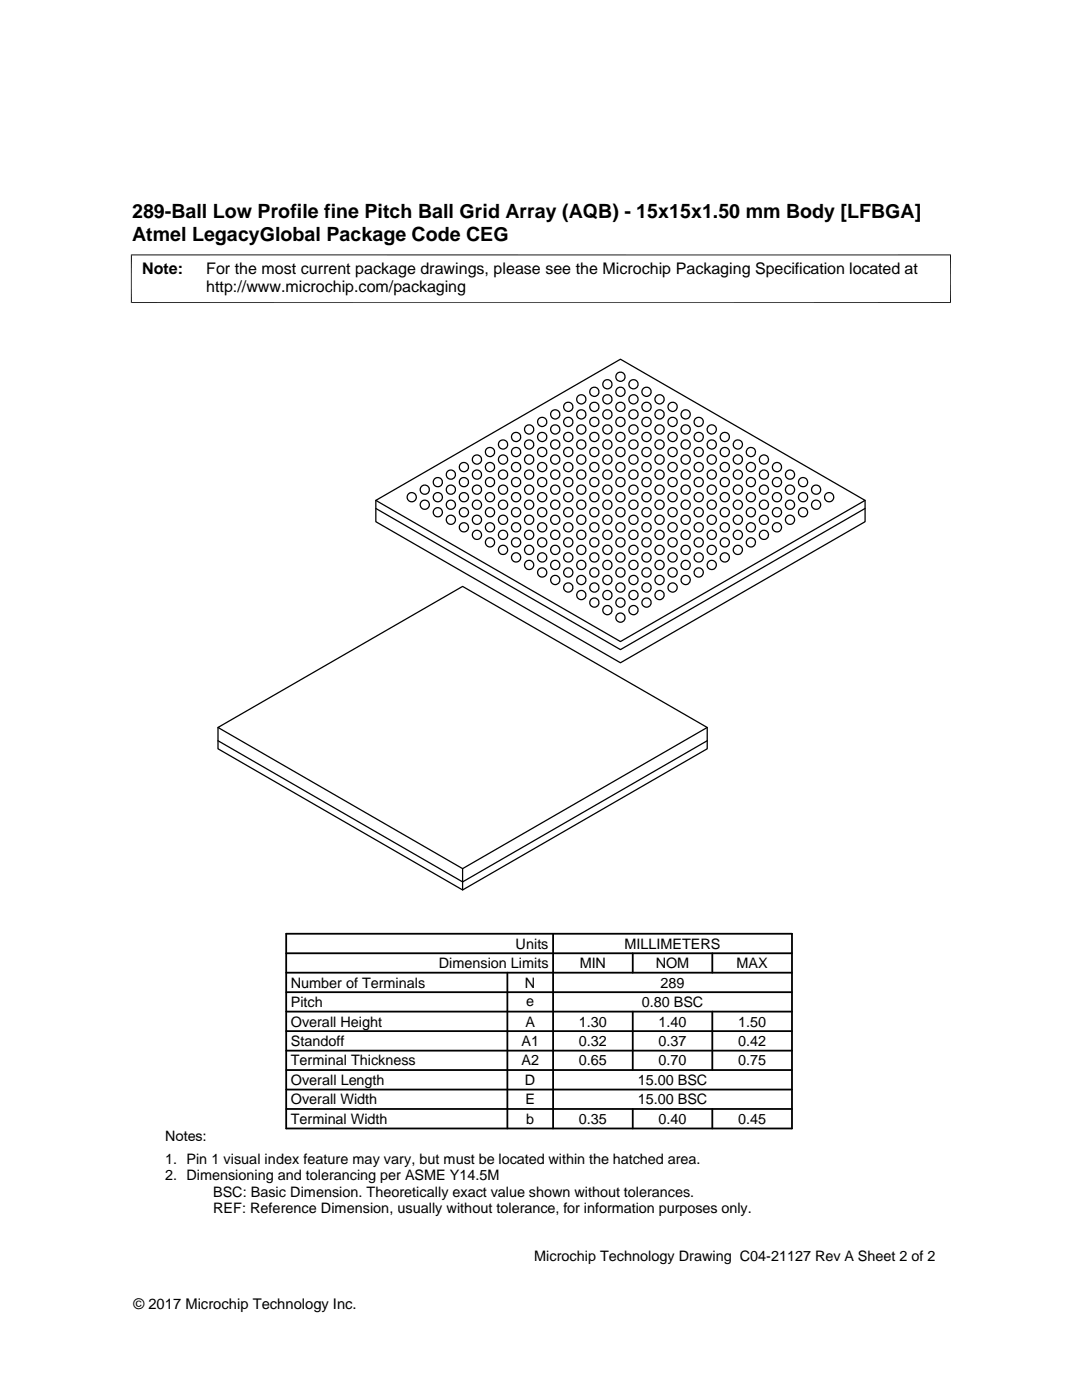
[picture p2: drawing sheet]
<svg xmlns="http://www.w3.org/2000/svg" width="216mm" height="279mm" viewBox="0 0 216 279" stroke-linecap="round" stroke-linejoin="round" font-family="sans-serif">
<g fill="none" stroke="#000" stroke-width=".25">
<path d="M75 99.9v4.2l48.8 28.2 48.8-28.2v-4.2M75 99.9l48.8-28.2 48.8 28.2-48.8 28.1zM75 101.5l48.8 28.1 48.8-28.1M43.5 145.2l48.8-28.2 48.8 28.2-48.8 28.2zM43.5 145.2v4.2l48.8 28.2 48.8-28.2v-4.2M43.5 147.8l48.8 28.2 48.8-28.2M92.3 173.4v4.2"/>
<circle cx="116" cy="79.7" r=".92"/>
<circle cx="118.6" cy="78.2" r=".92"/>
<circle cx="121.2" cy="79.7" r=".92"/>
<circle cx="121.2" cy="76.7" r=".92"/>
<circle cx="123.8" cy="78.2" r=".92"/>
<circle cx="123.8" cy="75.2" r=".92"/>
<circle cx="126.4" cy="79.7" r=".92"/>
<circle cx="126.4" cy="76.7" r=".92"/>
<circle cx="129" cy="78.2" r=".92"/>
<circle cx="131.6" cy="79.7" r=".92"/>
<circle cx="82.2" cy="99.2" r=".92"/>
<circle cx="84.8" cy="97.7" r=".92"/>
<circle cx="87.4" cy="99.2" r=".92"/>
<circle cx="87.4" cy="96.2" r=".92"/>
<circle cx="90" cy="97.7" r=".92"/>
<circle cx="90" cy="94.7" r=".92"/>
<circle cx="92.6" cy="99.2" r=".92"/>
<circle cx="92.6" cy="96.2" r=".92"/>
<circle cx="92.6" cy="93.2" r=".92"/>
<circle cx="95.2" cy="97.7" r=".92"/>
<circle cx="95.2" cy="94.7" r=".92"/>
<circle cx="95.2" cy="91.7" r=".93"/>
<circle cx="97.8" cy="96.2" r=".92"/>
<circle cx="97.8" cy="99.2" r=".92"/>
<circle cx="97.8" cy="93.2" r=".93"/>
<circle cx="97.8" cy="90.2" r=".92"/>
<circle cx="100.4" cy="97.7" r=".92"/>
<circle cx="100.4" cy="94.7" r=".92"/>
<circle cx="100.4" cy="91.7" r=".93"/>
<circle cx="100.4" cy="88.7" r=".92"/>
<circle cx="103" cy="96.2" r=".92"/>
<circle cx="103" cy="99.2" r=".92"/>
<circle cx="103" cy="93.2" r=".93"/>
<circle cx="103" cy="90.2" r=".92"/>
<circle cx="103" cy="87.2" r=".92"/>
<circle cx="105.6" cy="97.7" r=".92"/>
<circle cx="105.6" cy="94.7" r=".92"/>
<circle cx="105.6" cy="91.7" r=".93"/>
<circle cx="105.6" cy="88.7" r=".92"/>
<circle cx="105.6" cy="85.7" r=".92"/>
<circle cx="108.2" cy="96.2" r=".92"/>
<circle cx="108.2" cy="99.2" r=".92"/>
<circle cx="108.2" cy="93.2" r=".93"/>
<circle cx="108.2" cy="90.2" r=".92"/>
<circle cx="108.2" cy="87.2" r=".92"/>
<circle cx="108.2" cy="84.2" r=".92"/>
<circle cx="110.8" cy="97.7" r=".92"/>
<circle cx="110.8" cy="94.7" r=".92"/>
<circle cx="110.8" cy="91.7" r=".93"/>
<circle cx="110.8" cy="88.7" r=".92"/>
<circle cx="110.8" cy="82.7" r=".92"/>
<circle cx="110.8" cy="85.7" r=".92"/>
<circle cx="113.4" cy="99.2" r=".92"/>
<circle cx="113.4" cy="96.2" r=".92"/>
<circle cx="113.4" cy="93.2" r=".92"/>
<circle cx="113.4" cy="81.2" r=".92"/>
<circle cx="113.4" cy="90.2" r=".92"/>
<circle cx="113.4" cy="87.2" r=".92"/>
<circle cx="113.4" cy="84.2" r=".92"/>
<circle cx="116" cy="97.7" r=".92"/>
<circle cx="116" cy="94.7" r=".92"/>
<circle cx="116" cy="91.7" r=".92"/>
<circle cx="116" cy="82.7" r=".92"/>
<circle cx="116" cy="88.7" r=".92"/>
<circle cx="116" cy="85.7" r=".92"/>
<circle cx="118.6" cy="99.2" r=".92"/>
<circle cx="118.6" cy="96.2" r=".92"/>
<circle cx="118.6" cy="93.2" r=".92"/>
<circle cx="118.6" cy="81.2" r=".92"/>
<circle cx="118.6" cy="84.2" r=".92"/>
<circle cx="118.6" cy="90.2" r=".92"/>
<circle cx="118.6" cy="87.2" r=".92"/>
<circle cx="121.2" cy="94.7" r=".92"/>
<circle cx="121.2" cy="97.7" r=".92"/>
<circle cx="121.2" cy="91.7" r=".92"/>
<circle cx="121.2" cy="85.7" r=".92"/>
<circle cx="121.2" cy="82.7" r=".92"/>
<circle cx="121.2" cy="88.7" r=".92"/>
<circle cx="123.8" cy="99.2" r=".92"/>
<circle cx="123.8" cy="96.2" r=".92"/>
<circle cx="123.8" cy="93.2" r=".92"/>
<circle cx="123.8" cy="87.2" r=".92"/>
<circle cx="123.8" cy="81.2" r=".92"/>
<circle cx="123.8" cy="84.2" r=".92"/>
<circle cx="123.8" cy="90.2" r=".92"/>
<circle cx="126.4" cy="97.7" r=".92"/>
<circle cx="126.4" cy="94.7" r=".92"/>
<circle cx="126.4" cy="91.7" r=".92"/>
<circle cx="126.4" cy="88.7" r=".92"/>
<circle cx="126.4" cy="82.7" r=".92"/>
<circle cx="126.4" cy="85.7" r=".92"/>
<circle cx="129" cy="99.2" r=".92"/>
<circle cx="129" cy="96.2" r=".92"/>
<circle cx="129" cy="93.2" r=".92"/>
<circle cx="129" cy="87.2" r=".92"/>
<circle cx="129" cy="84.2" r=".92"/>
<circle cx="129" cy="90.2" r=".92"/>
<circle cx="129" cy="81.2" r=".92"/>
<circle cx="131.6" cy="94.7" r=".92"/>
<circle cx="131.6" cy="97.7" r=".92"/>
<circle cx="131.6" cy="91.7" r=".92"/>
<circle cx="131.6" cy="88.7" r=".92"/>
<circle cx="131.6" cy="85.7" r=".92"/>
<circle cx="131.6" cy="82.7" r=".92"/>
<circle cx="134.2" cy="99.2" r=".92"/>
<circle cx="134.2" cy="96.2" r=".92"/>
<circle cx="134.2" cy="93.2" r=".92"/>
<circle cx="134.2" cy="90.2" r=".92"/>
<circle cx="134.2" cy="87.2" r=".92"/>
<circle cx="134.2" cy="84.2" r=".92"/>
<circle cx="134.2" cy="81.2" r=".92"/>
<circle cx="136.8" cy="88.7" r=".92"/>
<circle cx="136.8" cy="91.7" r=".92"/>
<circle cx="136.8" cy="97.7" r=".92"/>
<circle cx="136.8" cy="94.7" r=".92"/>
<circle cx="136.8" cy="85.7" r=".91"/>
<circle cx="136.8" cy="82.7" r=".91"/>
<circle cx="139.4" cy="90.2" r=".92"/>
<circle cx="139.4" cy="87.2" r=".92"/>
<circle cx="139.4" cy="99.2" r=".92"/>
<circle cx="139.4" cy="93.2" r=".92"/>
<circle cx="139.4" cy="96.2" r=".92"/>
<circle cx="139.4" cy="84.2" r=".91"/>
<circle cx="142" cy="88.7" r=".92"/>
<circle cx="142" cy="91.7" r=".92"/>
<circle cx="142" cy="97.7" r=".92"/>
<circle cx="142" cy="94.7" r=".92"/>
<circle cx="142" cy="85.7" r=".91"/>
<circle cx="144.6" cy="90.2" r=".92"/>
<circle cx="144.6" cy="87.2" r=".92"/>
<circle cx="144.6" cy="99.2" r=".92"/>
<circle cx="144.6" cy="93.2" r=".92"/>
<circle cx="144.6" cy="96.2" r=".92"/>
<circle cx="147.2" cy="88.7" r=".92"/>
<circle cx="147.2" cy="91.7" r=".92"/>
<circle cx="147.2" cy="97.7" r=".92"/>
<circle cx="147.2" cy="94.7" r=".92"/>
<circle cx="149.8" cy="99.2" r=".91"/>
<circle cx="149.8" cy="90.2" r=".91"/>
<circle cx="149.8" cy="93.2" r=".91"/>
<circle cx="149.8" cy="96.2" r=".92"/>
<circle cx="152.4" cy="97.7" r=".92"/>
<circle cx="152.4" cy="94.7" r=".92"/>
<circle cx="152.4" cy="91.7" r=".92"/>
<circle cx="155" cy="93.2" r=".92"/>
<circle cx="155" cy="99.2" r=".92"/>
<circle cx="155" cy="96.2" r=".92"/>
<circle cx="157.6" cy="97.7" r=".92"/>
<circle cx="157.6" cy="94.7" r=".92"/>
<circle cx="160.2" cy="99.2" r=".92"/>
<circle cx="160.2" cy="96.2" r=".92"/>
<circle cx="162.8" cy="97.7" r=".92"/>
<circle cx="165.4" cy="99.2" r=".92"/>
<circle cx="84.8" cy="100.7" r=".92"/>
<circle cx="87.4" cy="102.2" r=".92"/>
<circle cx="90" cy="103.7" r=".92"/>
<circle cx="90" cy="100.7" r=".92"/>
<circle cx="92.6" cy="105.2" r=".92"/>
<circle cx="92.6" cy="102.2" r=".92"/>
<circle cx="95.2" cy="106.7" r=".92"/>
<circle cx="95.2" cy="103.7" r=".92"/>
<circle cx="95.2" cy="100.7" r=".92"/>
<circle cx="97.8" cy="108.2" r=".92"/>
<circle cx="97.8" cy="105.2" r=".92"/>
<circle cx="97.8" cy="102.2" r=".92"/>
<circle cx="100.4" cy="109.7" r=".92"/>
<circle cx="100.4" cy="106.7" r=".92"/>
<circle cx="100.4" cy="103.7" r=".92"/>
<circle cx="100.4" cy="100.7" r=".92"/>
<circle cx="103" cy="111.2" r=".92"/>
<circle cx="103" cy="108.2" r=".92"/>
<circle cx="103" cy="105.2" r=".92"/>
<circle cx="103" cy="102.2" r=".92"/>
<circle cx="105.6" cy="112.7" r=".92"/>
<circle cx="105.6" cy="109.7" r=".92"/>
<circle cx="105.6" cy="106.7" r=".92"/>
<circle cx="105.6" cy="103.7" r=".92"/>
<circle cx="105.6" cy="100.7" r=".92"/>
<circle cx="108.2" cy="114.2" r=".92"/>
<circle cx="108.2" cy="111.2" r=".92"/>
<circle cx="108.2" cy="108.2" r=".92"/>
<circle cx="108.2" cy="105.2" r=".92"/>
<circle cx="108.2" cy="102.2" r=".92"/>
<circle cx="110.8" cy="112.7" r=".92"/>
<circle cx="110.8" cy="109.7" r=".92"/>
<circle cx="110.8" cy="115.8" r=".92"/>
<circle cx="110.8" cy="106.7" r=".92"/>
<circle cx="110.8" cy="103.7" r=".92"/>
<circle cx="110.8" cy="100.7" r=".92"/>
<circle cx="113.4" cy="114.2" r=".93"/>
<circle cx="113.4" cy="111.2" r=".93"/>
<circle cx="113.4" cy="117.3" r=".92"/>
<circle cx="113.4" cy="108.2" r=".92"/>
<circle cx="113.4" cy="105.2" r=".92"/>
<circle cx="113.4" cy="102.2" r=".92"/>
<circle cx="116" cy="112.7" r=".92"/>
<circle cx="116" cy="109.7" r=".92"/>
<circle cx="116" cy="115.8" r=".92"/>
<circle cx="116" cy="118.8" r=".92"/>
<circle cx="116" cy="106.7" r=".92"/>
<circle cx="116" cy="103.7" r=".92"/>
<circle cx="116" cy="100.7" r=".92"/>
<circle cx="118.6" cy="111.2" r=".92"/>
<circle cx="118.6" cy="114.2" r=".92"/>
<circle cx="118.6" cy="117.3" r=".92"/>
<circle cx="118.6" cy="108.2" r=".92"/>
<circle cx="118.6" cy="105.2" r=".92"/>
<circle cx="118.6" cy="102.2" r=".92"/>
<circle cx="121.2" cy="112.7" r=".92"/>
<circle cx="121.2" cy="109.7" r=".92"/>
<circle cx="121.2" cy="115.8" r=".92"/>
<circle cx="121.2" cy="118.8" r=".92"/>
<circle cx="121.2" cy="106.7" r=".92"/>
<circle cx="121.2" cy="103.7" r=".92"/>
<circle cx="121.2" cy="100.7" r=".92"/>
<circle cx="123.8" cy="114.2" r=".92"/>
<circle cx="123.8" cy="111.2" r=".92"/>
<circle cx="123.8" cy="117.3" r=".92"/>
<circle cx="123.8" cy="108.2" r=".92"/>
<circle cx="123.8" cy="105.2" r=".92"/>
<circle cx="123.8" cy="102.2" r=".92"/>
<circle cx="126.4" cy="112.7" r=".92"/>
<circle cx="126.4" cy="109.7" r=".92"/>
<circle cx="126.4" cy="118.8" r=".92"/>
<circle cx="126.4" cy="115.8" r=".92"/>
<circle cx="126.4" cy="106.7" r=".92"/>
<circle cx="126.4" cy="103.7" r=".92"/>
<circle cx="126.4" cy="100.7" r=".92"/>
<circle cx="129" cy="114.3" r=".92"/>
<circle cx="129" cy="111.2" r=".92"/>
<circle cx="129" cy="117.3" r=".92"/>
<circle cx="129" cy="108.2" r=".92"/>
<circle cx="129" cy="105.2" r=".92"/>
<circle cx="129" cy="102.2" r=".92"/>
<circle cx="131.6" cy="115.7" r=".92"/>
<circle cx="131.6" cy="112.7" r=".92"/>
<circle cx="131.6" cy="109.7" r=".92"/>
<circle cx="131.6" cy="106.7" r=".92"/>
<circle cx="131.6" cy="103.7" r=".92"/>
<circle cx="131.6" cy="100.7" r=".92"/>
<circle cx="131.6" cy="118.8" r=".92"/>
<circle cx="134.2" cy="117.3" r=".92"/>
<circle cx="134.2" cy="114.2" r=".92"/>
<circle cx="134.2" cy="111.2" r=".92"/>
<circle cx="134.2" cy="108.2" r=".92"/>
<circle cx="134.2" cy="105.2" r=".92"/>
<circle cx="134.2" cy="102.2" r=".92"/>
<circle cx="136.8" cy="112.7" r=".92"/>
<circle cx="136.8" cy="109.7" r=".92"/>
<circle cx="136.8" cy="115.8" r=".92"/>
<circle cx="136.8" cy="106.7" r=".92"/>
<circle cx="136.8" cy="103.7" r=".92"/>
<circle cx="136.8" cy="100.7" r=".92"/>
<circle cx="139.4" cy="114.2" r=".92"/>
<circle cx="139.4" cy="111.2" r=".92"/>
<circle cx="139.4" cy="108.2" r=".92"/>
<circle cx="139.4" cy="105.2" r=".92"/>
<circle cx="139.4" cy="102.2" r=".92"/>
<circle cx="142" cy="112.7" r=".92"/>
<circle cx="142" cy="109.7" r=".92"/>
<circle cx="142" cy="100.7" r=".92"/>
<circle cx="142" cy="106.7" r=".92"/>
<circle cx="142" cy="103.7" r=".92"/>
<circle cx="144.6" cy="111.2" r=".92"/>
<circle cx="144.6" cy="102.2" r=".92"/>
<circle cx="144.6" cy="108.2" r=".92"/>
<circle cx="144.6" cy="105.2" r=".92"/>
<circle cx="147.2" cy="109.7" r=".92"/>
<circle cx="147.2" cy="103.7" r=".92"/>
<circle cx="147.2" cy="100.7" r=".92"/>
<circle cx="147.2" cy="106.7" r=".92"/>
<circle cx="149.8" cy="105.2" r=".91"/>
<circle cx="149.8" cy="102.2" r=".91"/>
<circle cx="149.8" cy="108.2" r=".91"/>
<circle cx="152.4" cy="106.7" r=".92"/>
<circle cx="152.4" cy="103.7" r=".92"/>
<circle cx="152.4" cy="100.7" r=".92"/>
<circle cx="155" cy="105.2" r=".92"/>
<circle cx="155" cy="102.2" r=".92"/>
<circle cx="157.6" cy="103.7" r=".92"/>
<circle cx="157.6" cy="100.7" r=".92"/>
<circle cx="160.2" cy="102.2" r=".92"/>
<circle cx="162.8" cy="100.7" r=".92"/>
<circle cx="118.6" cy="120.3" r=".92"/>
<circle cx="121.2" cy="121.8" r=".92"/>
<circle cx="123.8" cy="123.3" r=".92"/>
<circle cx="123.8" cy="120.3" r=".92"/>
<circle cx="126.4" cy="121.8" r=".92"/>
<circle cx="129" cy="120.3" r=".92"/>
</g>
<path d="M26.1 50.9h163.7M26.2 50.8v9.7M189.7 50.8v9.7M26.1 60.4h163.7" fill="none" stroke="#000" stroke-width=".2"/>
<g fill="none" stroke="#000" stroke-width=".36">
<path d="M57.1 186.4h100.9v38.8h-100.9zM57.1 198h100.9M57.1 194.1h100.9M57.1 190.2h100.9M101.2 194.1v31.1M110.4 186.4v38.8M126.3 190.2v3.9M142.1 190.2v3.9M57.1 205.8h100.9M57.1 201.9h100.9M57.1 217.4h100.9M57.1 213.6h100.9"/>
<path d="M57.1 209.7h100.9M126.3 201.9v11.7M142.1 201.9v11.7M57.1 221.3h100.9M126.3 221.3v3.9M142.1 221.3v3.9"/>
</g>
<g font-size="3.9">
<text x="26.4" y="43.5">289-Ball Low Profile fine Pitch Ball Grid Array (AQB) - 15x15x1.50 mm Body [LFBGA]</text>
<text x="26.4" y="48">Atmel LegacyGlobal Package Code CEG</text>
</g>
<g font-size="3.2">
<text x="28.4" y="54.6">Note:</text>
<text x="41.1" y="58.3">http://www.microchip.com/packaging</text>
<text x="41.1" y="54.6">For the most current package drawings, please see the Microchip Packaging Specification located at</text>
</g>
<g font-size="2.9">
<text x="102.9" y="189.3">Units</text>
<text x="124.6" y="189.3">MILLIMETERS</text>
<text x="58" y="197.1">Number of Terminals</text>
<text x="87.6" y="193.2">Dimension Limits</text>
<text x="104.8" y="197.1">N</text>
<text x="115.7" y="193.2">MIN</text>
<text x="130.8" y="193.2">NOM</text>
<text x="131.8" y="197.1">289</text>
<text x="147" y="193.2">MAX</text>
<text x="58" y="201">Pitch</text>
<text x="105" y="200.7">e</text>
<text x="128" y="201">0.80 BSC</text>
<text x="58" y="204.9">Overall Height</text>
<text x="58" y="208.7">Standoff</text>
<text x="104.1" y="208.8">A1</text>
<text x="104.8" y="204.9">A</text>
<text x="115.5" y="204.9">1.30</text>
<text x="115.5" y="208.7">0.32</text>
<text x="131.4" y="204.9">1.40</text>
<text x="131.4" y="208.7">0.37</text>
<text x="147.3" y="204.9">1.50</text>
<text x="147.3" y="208.7">0.42</text>
<text x="58" y="212.6">Terminal Thickness</text>
<text x="104.1" y="212.6">A2</text>
<text x="115.5" y="212.6">0.65</text>
<text x="131.4" y="212.6">0.70</text>
<text x="147.3" y="212.6">0.75</text>
<text x="58" y="216.5">Overall Length</text>
<text x="58" y="220.4">Overall Width</text>
<text x="104.8" y="216.5">D</text>
<text x="104.8" y="220.4">E</text>
<text x="127.3" y="216.5">15.00 BSC</text>
<text x="127.3" y="220.4">15.00 BSC</text>
<text x="32.9" y="227.6">Notes:</text>
<text x="58" y="224.3">Terminal Width</text>
<text x="105" y="224.3">b</text>
<text x="115.5" y="224.3">0.35</text>
<text x="131.4" y="224.3">0.40</text>
<text x="147.3" y="224.3">0.45</text>
<text x="32.9" y="232.2">1. Pin 1 visual index feature may vary, but must be located within the hatched area.</text>
<text x="32.9" y="235.5">2. Dimensioning and tolerancing per ASME Y14.5M</text>
<text x="42.5" y="238.8">BSC: Basic Dimension. Theoretically exact value shown without tolerances.</text>
<text x="42.5" y="242.2">REF: Reference Dimension, usually without tolerance, for information purposes only.</text>
<text x="106.6" y="251.7">Microchip Technology Drawing C04-21127 Rev A Sheet 2 of 2</text>
<text x="26.6" y="261.3">© 2017 Microchip Technology Inc.</text>
</g>
</svg>
